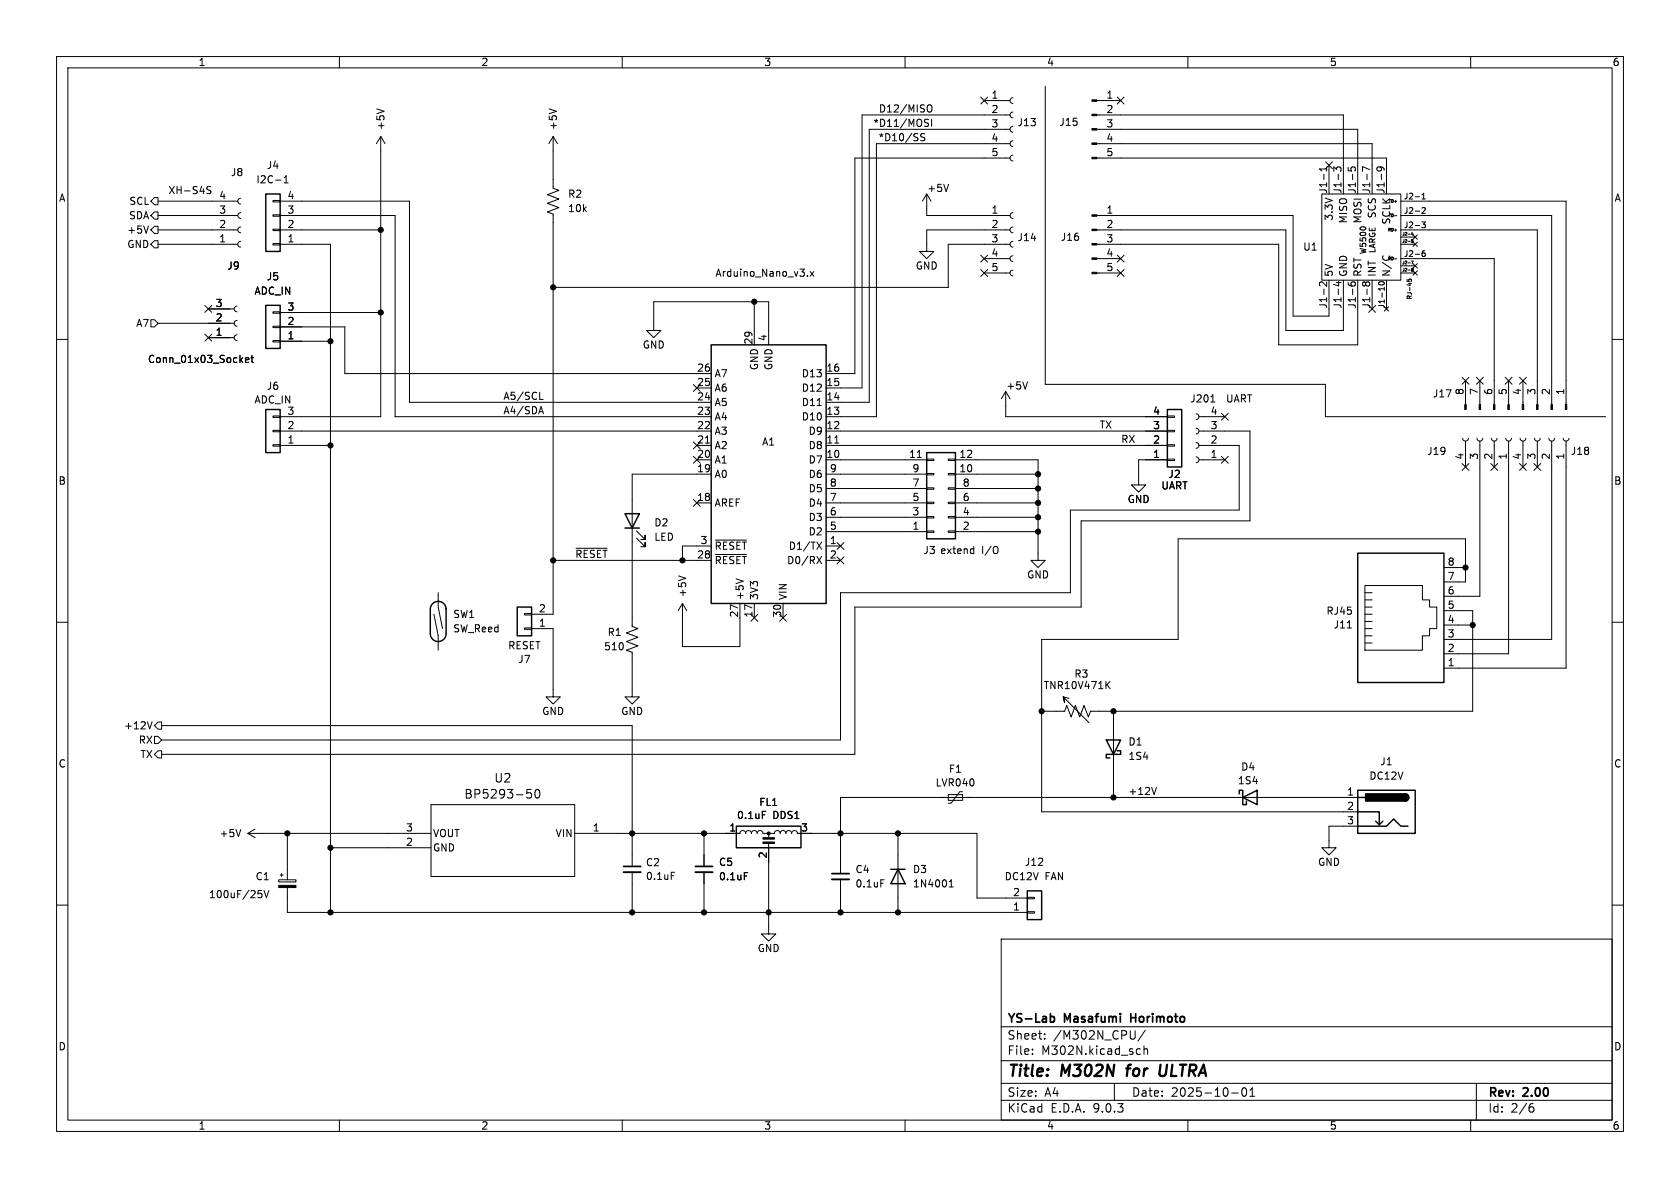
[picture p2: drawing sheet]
<svg xmlns="http://www.w3.org/2000/svg" width="297mm" height="210mm" viewBox="0 0 297 210" stroke-linecap="round" stroke-linejoin="round" font-family="sans-serif">
<g fill="none" stroke="#000" stroke-width=".18">
<path d="M10 10h277v190h-277zM12 12h273v186h-273zM60 10v2M66.6 19.3l1.3 .4M97.1 19.3l1.3 .4M110 10v2M160 10v2M164 18.7l.2-.2a.43 .43 0 0 1 .6 .5v.4a.43 .43 0 0 1-.3 .4 .43 .43 0 0 1-.5-.2M173.4 17.2l1.2 1.2M174 17.8h4.6M174.6 17.2l-1.2 1.2M179.1 17.3l-.4 .1-.1 .4 .1 .3 .4 .2"/>
<path d="M179.1 19.8l-.4 .2-.1 .3 .1 .4 .4 .1M184.8 15.2v52.7h49.5v5.8h49.5M193.9 17.8h4.2M197.5 17.2l1.2 1.2M198.7 17.2l-1.2 1.2M210 10v2M260 10v2M26.3 39.9l-.5 1.3M26.7 35.6l.6-.7h.6v1.3h-.6zM26.7 38.1l.6-.6h.6v1.2h-.6zM27.9 35.6h14.1M27.9 38.1h14.1"/>
<path d="M36.6 33.3l.7 .6-.3 .3h-.4M37.3 33h-.5l-.2 .2M42.5 37.6l-.3 .1-.2 .4 .2 .4 .3 .1M42.5 35.1l-.3 .1-.2 .4 .2 .3 .3 .2M48.3 38h1.2v.2h-1.2zM48.3 35.4h1.2v.3h-1.2zM49.5 38.1h20.3v35.6h55.9M49.5 35.6h22.9v35.5h53.3M50.2 32.3h.8M50.2 31.4l.4-.3v1.2M67.3 24.1v49.6h-17.8M67.3 24.1l-.8 1.3"/>
<path d="M67.3 24.1l.8 1.3M97.8 24.1v9.2l1 .4-2 .7 2 .8-2 .7 2 .8-2 .8 1 .3v70.8h-3.8M97.8 24.1l-.8 1.3M97.8 24.1l.8 1.3M163.5 23.7l-.5-.1-.2 .1v.4l.6 .2 .1 .3-.3 .3-.4-.1M163.7 21.7l.3 .1 .2 .3-.3 .2h-.3M163.7 21.1h.5M163.8 34.3l-.7 1.3M163.8 34.3l.8 1.3M163.8 34.3v3.8h14.8M164.7 21.1v1.2M167.7 32.6l-.4 1.3"/>
<path d="M178.6 25.4h-23.7v48.3h-8.9M178.6 20.3h-26.2v48.3h-6.4M178.6 22.9h-24.9v48.2h-7.7M178.6 27.9h-27.5v38.1h-5.1M179.1 22.4l-.4 .1-.1 .4 .1 .3 .4 .2M179.1 24.9l-.4 .1-.1 .4 .1 .4 .4 .1M179.1 27.4l-.4 .2-.1 .3 .1 .4 .4 .1M179.1 37.6l-.4 .1-.1 .4 .1 .4 .4 .1M193.9 25.4h48.7v8.9M193.9 38.1h34.7v17.8h6.3v-6.4M193.9 20.3h43.6v14M193.9 22.9h46.1v11.4"/>
<path d="M193.9 27.9h51.2v6.4M233.7 34.3h13.9v15.2h-13.9zM234.3 28.6l1.3 1.2M234.5 29.5v.7M234.5 29.9h-1.2l.3 .3M234.9 29.2v5.1M235.6 28.6l-1.3 1.2M235.8 30.3v-.8l.5 .4 .1-.3h.6l.1 .2-.1 .5M238.3 29.6v.6h.6l-.1-.1 .1-.5 .2-.1 .4 .1 .1 .2-.1 .4M242.2 30l-1.3-.5v.8M244 29.5l.2 .3v.2l-.2 .2-.5-.1-.1-.3 .1-.2a.84 .84 0 0 1 1.2 .3v.2M246.5 35.6h.4"/>
<path d="M246.5 38.1h.4M247.6 35.6h29.3v35.9M247.6 38.1h26.7v33.4M251.4 39.2h.6l-.4 .4 .3 .1v.5l-.1 .1-.4-.1M251.4 35.2h.6M251.4 34.4l.3-.2v1M251.4 36.8l.4-.1 .2 .3-.6 .7h.6M26.7 40.6l.6-.6h.6v1.3h-.6zM26.7 56.5h.6l.6 .7-.6 .6h-.6zM27.3 42.5h.6v1.3h-.6l-.6-.6zM27.9 57.2h13.5M27.9 40.6h14.1"/>
<path d="M27.9 43.2h14.1M36.2 59.1l1.2 1.2M36.2 54l1.2 1.2M36.8 59.7h4.6M36.8 54.6h4.6M37.4 59.1l-1.2 1.2M37.4 54l-1.2 1.2M41.9 59.2l-.3 .1-.2 .4 .2 .3 .3 .2M41.9 56.6l-.3 .2-.2 .4 .2 .3 .3 .2M41.9 54.1l-.3 .2-.2 .3 .2 .4 .3 .1M42.5 42.7l-.3 .1-.2 .4 .2 .3 .3 .2M42.5 40.1l-.3 .2-.2 .3 .2 .4 .3 .1"/>
<path d="M48.3 57.7h1.2v.2h-1.2zM48.3 55.1h1.2v.3h-1.2zM48.3 43.1h1.2v.2h-1.2zM48.3 40.5h1.2v.3h-1.2zM49.5 57.8h11.5v8.2h64.7M49.5 55.2h17.8M49.5 40.6h17.8M49.5 43.2h8.9v118.1M115.6 58.4h-1.3l1.3 1.3 1.2-1.3h-1.2v-5.1h20.3v7.7M133.3 53.3v7.7M142.7 48.7v.1M143.2 48l.7 .8"/>
<path d="M143.9 48l-.7 .8M173.4 45.1l1.2 1.2M173.4 47.7l1.2 1.2M174 45.7h4.6M174 48.3h4.6M174.6 45.1l-1.2 1.2M174.6 47.7l-1.2 1.2M178.6 40.6h-14.8v3.9h1.3l-1.3 1.2-1.2-1.2h1.2M178.6 43.2h-11v7.6h-69.8M179.1 40.1l-.4 .2-.1 .3 .1 .4 .4 .1M179.1 42.7l-.4 .1-.1 .4 .1 .3 .4 .2M179.1 45.2l-.4 .2-.1 .3 .1 .4 .4 .1"/>
<path d="M179.1 47.8l-.4 .1-.1 .4 .1 .3 .4 .2M193.9 40.6h33.4v17.8h10.2v-8.9M193.9 43.2h32.2v17.8h13.9v-11.5M193.9 45.7h4.2M193.9 48.3h4.2M197.5 45.1l1.2 1.2M197.5 47.7l1.2 1.2M198.7 45.1l-1.2 1.2M198.7 47.7l-1.2 1.2M234.5 49.8v.8l-.9-.8-.3 .3 .1 .5M236.2 50h.9M236.6 49.8v.8l-.9-.3"/>
<path d="M238.3 50l.1 .3a.86 .86 0 0 0 1.2 0l-.1-.4-.4-.1-.3 .3v.2l.3 .3M240.4 43.9l1.1 .3-.8 .2 .8 .1-1.1 .3M240.4 42.1v.5h.5v-.5h.5l.1 .1-.1 .4M240.4 43v.5l.5 .1v-.5l.5-.1 .1 .2-.1 .4M240.5 40.2a.5 .5 0 0 1 .6-.2 .5 .5 0 0 1 .3 .5 .5 .5 0 0 1-.6 .2 .5 .5 0 0 1-.3-.5zM240.5 41.2a.5 .5 0 0 1 .6-.2 .5 .5 0 0 1 .3 .5 .5 .5 0 0 1-.6 .2 .5 .5 0 0 1-.3-.5zM241.4 50.1v.2M241.4 50.1l-.2-.3-.3 .3v.3l.2 .2 .3-.3M241.4 50.1l.3-.3 .3 .1 .2 .2-.1 .3-.2 .2-.4-.1-.1-.2M242 54l1.2 1.2M242.1 40.3v.5h1v-.5M242.1 41.3a.46 .46 0 0 0 .5 .5 .46 .46 0 0 0 .4-.6h-.3v.2"/>
<path d="M242.6 40.4v.4M242.6 49.5v5.1M242.6 42.8v-.5h-.4l-.1 .5h1M242.8 43.2v.5M243.1 44v.5h-1M243.1 43.1l-1 .4 1 .3M243.1 42.2l-.5 .4M243.2 54l-1.2 1.2M243.8 49.9a.5 .5 0 0 1 .5-.2 .5 .5 0 0 1 .4 .5 .5 .5 0 0 1-.6 .2 .5 .5 0 0 1-.3-.5zM244.5 45.2l-.1 .3M244.7 54.2l.8 .8M245.1 49.5v5.1"/>
<path d="M245.5 54.2l-.8 .8M245.6 45.2l.1 .3M245.8 40.4h-.3v.5M246.2 40.4h-.2v.5M246.5 40.7h.4M246.5 45.8h.4M247.6 40.6h24.2v30.9M247.6 41.9h2.6M247.6 43.2h2.6M247.6 45.7h16.6v25.8M247.6 47h2.6M247.6 48.3h2.6"/>
<path d="M248.8 49.4v.3l.3 .1v-.4h.3v.4M249.5 46.2h.3l-.2 .5M249.5 42.8h.1M249.6 47.6l-.1-.1 .1-.1 .2 .1-.1 .1M249.6 47.6l-.1 .1 .1 .2 .2-.1-.1-.2M249.6 47.6h.1M249.6 41.1l-.1 .3h.3M249.8 41.2v.4M249.8 42.3h-.3v.3h.3v.2h-.3M249.8 41.5l.8 .8M249.8 42.8l.8 .8M249.8 46.6l.8 .8"/>
<path d="M249.8 47.9l.8 .7M250.6 47.9l-.8 .7M250.6 41.5l-.8 .8M250.6 42.8l-.8 .8M250.6 46.6l-.8 .8M251.9 44.3l-.3 .1-.2 .2v.5l.2 .2 .3-.1v-.4l-.3-.1-.2 .2M10 60h2M43.4 63.7l.6-.2-.1-.2-.3-.1-.2 .2 .1 .6h.4M44.4 63.2h.4M44.5 62.8v1.1l.3 .2M48.3 78.6h1.2v.3h-1.2zM48.3 76.1h1.2v.2h-1.2z"/>
<path d="M48.3 73.5h1.2v.3h-1.2zM48.3 60.2h1.2v.3h-1.2zM49.5 78.7h8.9M49.5 76.2h76.2M49.5 60.3h8.9M95.4 72.8h.6M95.4 70.6h.6M95.7 71.9l.4 1.2M122.6 68l1.2 1.2M122.6 78.1l1.2 1.2M123.2 78.7h2.5M123.2 68.6h2.5"/>
<path d="M123.8 68l-1.2 1.2M123.8 78.1l-1.2 1.2M124.7 78.3h.7M144.5 71.7h.7M146 78.7h60.4M146 76.2h60.4M147.6 78.3h.7M177.8 69.2v4.5h28.6M177.8 69.2l-.8 1.3M177.8 69.2l.8 1.3M181.7 67.5l-.5 1.3M206.4 78.6h1.2v.3h-1.2z"/>
<path d="M206.4 76.1h1.2v.2h-1.2zM206.4 73.5h1.2v.3h-1.2zM211.5 78.2l.3 .2 .2 .3-.2 .4-.3 .1M211.5 75.7l.3 .1 .2 .4-.2 .4-.3 .1M211.5 73.2l.3 .1 .2 .4-.2 .3-.3 .2M212 78.7h7.1v11.5h-29.9v14.6h-40.6v26h-120M212 76.2h9v15.9h-29.9v15.2h-40v26.1h-122.5M212 73.7h4.5M214.1 71.1h.7M215.9 73.1l1.2 1.2M217.1 73.1l-1.2 1.2M258.5 66.7l1.2 1.2"/>
<path d="M258.6 77.5l.1 .3 .4 .2 .3-.2 .2-.3M259.1 67.3v4.2M259.1 78v4.6M259.7 66.7l-1.2 1.2M261 66.7l1.2 1.2M261.1 77.5l.2 .3 .3 .2 .4-.2 .1-.3M261.6 67.3v4.2M261.6 78v27.4h-6.3M262.2 66.7l-1.2 1.2M263.7 77.5l.1 .3 .4 .2 .3-.2 .2-.3M264.2 78v4.6M266.1 66.7l1.2 1.2"/>
<path d="M266.2 77.5l.1 .3 .4 .2 .4-.2 .1-.3M266.7 67.3v4.2M266.7 78v37.6h-11.4M267.3 66.7l-1.2 1.2M268.6 66.7l1.2 1.2M268.7 77.5l.2 .3 .3 .2 .4-.2 .1-.3M269.2 67.3v4.2M269.2 78v4.6M269.8 66.7l-1.2 1.2M271.3 77.5l.1 .3 .4 .2 .3-.2 .2-.3M271.8 78v4.6M273.8 77.5l.2 .3 .3 .2 .4-.2 .1-.3"/>
<path d="M274.3 78v35h-19M276.4 77.5l.1 .3 .4 .2 .3-.2 .2-.3M276.9 78v40.1h-21.6M285 60h2M97.8 99.1h27.9M101.8 96.9h5.5M112.5 95.1l1.5 1.5v-.7v.7h-.7M112.5 93.9l1.5 1.5v-.8v.8h-.7M122.6 88.3l1.2 1.2M122.6 80.7l1.2 1.2M123.2 81.3h2.5M123.2 88.9h2.5"/>
<path d="M123.8 88.3l-1.2 1.2M123.8 80.7l-1.2 1.2M125.7 83.8h-13.9v26.9l1 .4-2.1 .8 2.1 .7-2.1 .8 2.1 .8-2.1 .7 1.1 .4v7.9h1.2l-1.2 1.3-1.3-1.3h1.3M125.7 96.5h-5.1v2.6M126.5 98h5.5M126.5 95.5h5.5M144.4 98.4l.9 1.2M144.4 95.8l.9 1.3M145.3 98.4l-.9 1.2M145.3 95.8l-.9 1.3M146 81.3h17.8M146 99.1h2.6"/>
<path d="M146 96.5h2.6M146 94h17.8M146 91.4h17.8M146 88.9h17.8M146 86.4h17.8M146 83.8h17.8M148 95.9l1.2 1.2M148 98.5l1.2 1.2M149.2 98.5l-1.2 1.2M149.2 95.9l-1.2 1.2M162.2 80.9h.7M163.8 93.9h1.3v.2h-1.3z"/>
<path d="M163.8 91.3h1.3v.3h-1.3zM163.8 88.8h1.3v.2h-1.3zM163.8 86.2h1.3v.3h-1.3zM163.8 83.7h1.3v.2h-1.3zM163.8 81.2h1.3v.2h-1.3zM167.6 93.9h1.3v.2h-1.3zM167.6 91.3h1.3v.3h-1.3zM167.6 88.8h1.3v.2h-1.3zM167.6 86.2h1.3v.3h-1.3zM167.6 83.7h1.3v.2h-1.3zM167.6 81.2h1.3v.2h-1.3zM168.9 81.3h14.6v17.8h1.3l-1.3 1.2-1.3-1.2h1.3"/>
<path d="M168.9 94h14.6M168.9 91.4h14.6M168.9 88.9h14.6M168.9 86.4h14.6M168.9 83.8h14.6M171.8 97l.3 .1M172.1 96.6v1.3M172.1 97.8l-.3 .1M176.4 96.8v.9M206.4 81.2h1.2v.2h-1.2zM206.4 81.3h-5.1v4.4h1.3l-1.3 1.3-1.3-1.3h1.3M211.5 80.8l.3 .1 .2 .4-.2 .3-.3 .2"/>
<path d="M212 81.3h4.5M215.9 80.7l1.2 1.2M217.1 80.7l-1.2 1.2M258.5 81.9l1.2 1.3M259.7 81.9l-1.2 1.3M263.6 81.9l1.2 1.3M264.8 81.9l-1.2 1.3M268.6 81.9l1.2 1.3M269.8 81.9l-1.2 1.3M271.2 81.9l1.2 1.3M272.4 81.9l-1.2 1.3M10 110h2"/>
<path d="M76.7 108.6l.8 3.8v2.5M77.5 104.8v2.5l.7 3.8M92.7 111h1.3v.3h-1.3zM92.7 108.5h1.3v.2h-1.3zM94 111.1h3.8v12.1h1.3l-1.3 1.3-1.3-1.3h1.3M120 101.8l1.2 .4M120.6 106.7v7.6h10.2v-7.6M120.6 106.7l-.7 1.3M120.6 106.7l.8 1.3M130.1 102.3l1.3 .4M132.7 108.6l1.3 1.2M133.3 106.7v2.5"/>
<path d="M134 108.6l-1.3 1.2M137.8 108.6l1.2 1.2M138.4 106.7v2.5M139 108.6l-1.2 1.2M238.2 111h.7M241.3 108.6h1.3M241.3 109.9h1.3M241.3 111.1h1.3M241.3 112.4h1.3M241.3 113.7h1.3M241.3 103.5h10.2v2.5h1.2v1.3h1.3v3.8h-1.3v1.3h-1.2v2.5h-10.2zM241.3 107.3h1.3"/>
<path d="M241.3 104.8h1.3M241.3 106h1.3M255.3 108h5v17.7h-67.5l-.4 1-.8-2-.7 2-.8-2-.7 2-.8-2-.4 1h-4.1M255.3 102.9h3.8v-7.6h-50.8v17.7h-24.2v30.5h55.9M255.3 100.3h3.8M255.3 110.5h5M285 110h2M26.9 127.6l-.4 1.2M27.3 130.2h.6l.7 .6-.7 .6h-.6zM27.3 133.4l.6-.7h.7v1.3h-.7zM27.9 127.6h.7v1.3h-.7l-.6-.6zM28.6 128.3h83.2v24.9"/>
<path d="M93.2 139.6h.7M94.7 139.7l.2-.1a.83 .83 0 0 1 .6 .6 .83 .83 0 0 1-.3 .8l-.1 .1a.82 .82 0 0 1-.4-1.4zM170.2 140h-.5l-1.6 2h-.5M189 123.4l-1-.2 .2 1-.2-1 4.5 4.6M195.7 121l.5 .7M196.2 120.5l-.7 .7M196.8 125.7v15.3M204.4 139.2l-.4 1.3M42.6 146.6l-.5 1.3M43.8 147.3l1.3 .8M43.8 147.3h32.4M45.1 146.6l-1.3 .7"/>
<path d="M45.6 157.4h.7M46.1 157.9l.2 .3v.3l-.2 .2M46.7 157.4l.4 1.3 .4-1.3M49.3 155.5h3v.4h-3zM49.5 154.7h.5M49.8 154.4v.5M50.8 147.3v8.2M50.8 156.9v4.4h130.8M58.4 149.9h17.8M76.2 142.2h25.4v12.7h-25.4zM93.2 140.2l.5-.1 .3 .3-.2 .6h-.6M101.6 147.3h29.2l.2-.3 .3-.2 .4 .2 .1 .3 .2-.3 .3-.2 .4 .2 .1 .3 .2-.3 .3-.2 .4 .2 .2 .3 .1-.3 .4-.2 .3 .2 .2 .3h2l.2-.3 .3-.2 .4 .2 .1 .3 .2-.3 .3-.2 .4 .2 .1 .3 .2-.3 .3-.2 .4 .2 .2 .3 .1-.3 .4-.2 .3 .2 .2 .3h31.7v11.5h8.9"/>
<path d="M111.8 154.2v7.1M118.7 154.2h.6M124.5 147.3v5.9M124.5 154.2v7.1M131.6 154.3h.6M134.8 143.4h.6M135.9 149.1v16h1.3l-1.3 1.3-1.3-1.3h1.3M135.9 147.3v.8M148.6 155.4v5.9M155.7 155.5h.6M158.7 147.3v14M167.6 140.5h2.6v1h-2.6z"/>
<path d="M167.8 156.8h.7M167.8 155.9l.4-.4v1.3M181.6 158.6h1.3v.3h-1.3zM240 146.1h-5.1v3.8h1.3l-1.3 1.2-1.2-1.2h1.2M240 141h-91.4v13.4M10 160h2M177 166h108v32h-108zM181.6 161.2h1.3v.2h-1.3zM285 160h2M60 198v2M110 198v2M160 198v2"/>
<path d="M177 194.5h108M177 191.5h108M177 187.5h108M177 181.5h108M182.5 186.3v.1M182.5 185.5v.1M184.7 183.6v.1M184.7 182.8v.1M197 191.5v3M200.7 182.2v1.2l-.3 .3M201.2 185.4l.4 .1M201.6 186.3l-.4 .1"/>
<path d="M202.2 185.5l.3-.1 .3 .1 .1 .9M202.2 184.9v1.5M202.5 182.1l-1.3 2M210 198v2M217.7 193.2h1.2M219.7 192.4l.2-.1a.81 .81 0 0 1 .6 .6 .81 .81 0 0 1-.3 .8l-.2 .1a.81 .81 0 0 1-.3-1.4zM221 193.8h.8M221 192.7l.4-.4v1.5M260 198v2M261 191.5v6.5M270.6 195.7h.4l.2 .3-.1 .5-.5 .1M271 195.1l-.4 .1"/>
</g>
<path d="M199.1 188.9h.7M199.4 188.5l-.2 1.7M205 190l.1 .1a.66 .66 0 0 0 .9-.1M205.2 188.2l-.2 1.6" fill="none" stroke="#000" stroke-width=".4"/>
<path d="M110.2 153.2h3.1M122.9 153.2h3.1M147.1 154.4h3M185.8 179.7h.3l.3 .3-.1 .5-.5 .2M199.9 179.2v1.5M199.9 179.9h.9" fill="none" stroke="#000" stroke-width=".3"/>
<g fill="none" stroke="#000" stroke-width=".25">
<path d="M47 34.3h2.5v10.2h-2.5zM47 54h2.5v7.6h-2.5zM47 72.4h2.5v7.6h-2.5zM125.7 61h20.3v45.7h-20.3zM206.4 72.4h2.5v10.2h-2.5zM110.5 90.8h2.5l-1.2 2.5zM110.5 93.3h2.5M163.8 80h5.1v15.3h-5.1zM240 97.8h15.3v22.9h-15.3zM78.9 107.6v4.4a1.4 1.4 0 0 1-1.4 1.4 1.4 1.4 0 0 1-1.4-1.4v-4.3a1.4 1.4 0 0 1 1.4-1.4 1.4 1.4 0 0 1 1.4 1.4M91.4 107.3h2.6v5.1h-2.6zM195.6 130.8h2.5l-1.3 2.6z"/>
<path d="M197.5 132.7h.6v.7h-2.5v.6h.6M240 139.7h10.2v7.6h-10.2zM130.2 146.1h11.4v3.8h-11.4zM157.5 153.7h2.5M158.7 153.7l1.3 2.5h-2.5zM181.6 157.5h2.5v5.1h-2.5zM219.1 140.3v-.6h.6v2.5h.6v-.6M219.7 141l2.5-1.3v2.5zM240 146.1h5.1l1.3-1.3 1.2 1.3h1.3M240 143.5h3.8v2.3l.7-.6M240 141h1.3M243.2 145.2l.6 .6"/>
<path d="M248.4 140.3a.64 .64 0 0 1 .6 .7 .64 .64 0 0 1-.6 .6"/>
</g>
<g fill="#000" stroke="#000" stroke-width=".18">
<path d="M193 17.7h.9v.2h-.9zM193 20.2h.9v.2h-.9zM193 22.7h.9v.3h-.9zM193 25.3h.9v.2h-.9zM193 27.8h.9v.3h-.9zM193 38h.9v.2h-.9zM193 40.5h.9v.3h-.9zM193 43.1h.9v.2h-.9zM193 45.6h.9v.2h-.9zM193 48.1h.9v.3h-.9zM259 71.5h.2v.9h-.2zM261.5 71.5h.2v.9h-.2z"/>
<path d="M264 71.5h.3v.9h-.3zM266.6 71.5h.2v.9h-.2zM269.1 71.5h.3v.9h-.3zM271.7 71.5h.2v.9h-.2zM274.2 71.5h.2v.9h-.2zM276.7 71.5h.3v.9h-.3zM49.3 156.5h3v.4h-3zM134.9 148.8h2v.3h-2zM134.9 148.1h2v.2h-2z"/>
<circle cx="67.3" cy="40.6" r=".46"/>
<circle cx="67.3" cy="55.2" r=".46"/>
<circle cx="97.8" cy="50.8" r=".46"/>
<circle cx="133.3" cy="53.3" r=".46"/>
<circle cx="58.4" cy="60.3" r=".46"/>
<circle cx="58.4" cy="78.7" r=".46"/>
<circle cx="97.8" cy="99.1" r=".46"/>
<circle cx="120.6" cy="99.1" r=".46"/>
<circle cx="183.5" cy="83.8" r=".46"/>
<circle cx="183.5" cy="91.4" r=".46"/>
<circle cx="183.5" cy="94" r=".46"/>
<circle cx="183.5" cy="88.9" r=".46"/>
<circle cx="183.5" cy="86.4" r=".46"/>
<circle cx="259.1" cy="100.3" r=".46"/>
<circle cx="260.3" cy="110.5" r=".46"/>
<circle cx="184.1" cy="125.7" r=".46"/>
<circle cx="196.8" cy="125.7" r=".46"/>
<circle cx="50.8" cy="147.3" r=".46"/>
<circle cx="58.4" cy="149.9" r=".46"/>
<circle cx="111.8" cy="147.3" r=".46"/>
<circle cx="124.5" cy="147.3" r=".46"/>
<circle cx="135.9" cy="147.3" r=".25"/>
<circle cx="148.6" cy="147.3" r=".46"/>
<circle cx="158.7" cy="147.3" r=".46"/>
<circle cx="196.8" cy="141" r=".46"/>
<circle cx="58.4" cy="161.3" r=".46"/>
<circle cx="111.8" cy="161.3" r=".46"/>
<circle cx="124.5" cy="161.3" r=".46"/>
<circle cx="135.9" cy="161.3" r=".46"/>
<circle cx="148.6" cy="161.3" r=".46"/>
<circle cx="158.7" cy="161.3" r=".46"/>
</g>
<path d="M110.2 154.2h3.1M122.9 154.2h3.1M147.1 155.4h3" fill="none" stroke="#000" stroke-width=".33"/>
<path d="M241.4 140.3h7v1.3h-7zM248.4 140.3a.64 .64 0 0 1 .6 .7 .64 .64 0 0 1-.6 .6z" fill="#000" stroke="#000" stroke-width=".25"/>
<g font-size="2.8">
<text x="178" y="190.9">Title:</text>
<text x="187.7" y="190.9">M302N</text>
<text x="200.1" y="190.9">for</text>
<text x="206.6" y="190.9">ULTRA</text>
</g>
<g font-size="2.1">
<text x="82" y="141.4">BP5293-50</text>
<text x="87.3" y="138.5">U2</text>
<text x="178" y="184">Sheet:</text>
<text x="178" y="181.2">YS-Lab</text>
<text x="186.2" y="184">/M302N_CPU/</text>
<text x="188.2" y="181.2">Masafumi</text>
<text x="200.6" y="181.2">Horimoto</text>
<text x="178" y="186.7">File:</text>
<text x="184.1" y="186.7">M302N.kicad_sch</text>
<text x="178" y="196.9">KiCad</text>
<text x="178" y="194.1">Size:</text>
<text x="184.7" y="194.1">A4</text>
<text x="185.7" y="196.9">E.D.A.</text>
<text x="193.3" y="196.9">9.0.3</text>
<text x="200" y="194.1">Date:</text>
<text x="207" y="194.1">2025-10-01</text>
<text x="263" y="194.3">Rev:</text>
<text x="263" y="196.9">Id:</text>
<text x="267.1" y="196.9">2/6</text>
<text x="269.4" y="194.3">2.00</text>
</g>
<g font-size="1.8">
<text x="35" y="11.9">1</text>
<text x="85" y="11.9">2</text>
<text x="135" y="11.9">3</text>
<text x="185" y="11.9">4</text>
<text x="235" y="11.9">5</text>
<text x="285" y="11.9">6</text>
<text x="175.2" y="17.5">1</text>
<text x="195.5" y="17.5">1</text>
<text x="68.2" y="23.1" transform="rotate(-90 68.2 23.1)">+5V</text>
<text x="98.7" y="23.1" transform="rotate(-90 98.7 23.1)">+5V</text>
<text x="154.3" y="22.5">*D11/MOSI</text>
<text x="155.3" y="20">D12/MISO</text>
<text x="175.2" y="20.1">2</text>
<text x="175.2" y="22.6">3</text>
<text x="179.8" y="22.5">J13</text>
<text x="187.2" y="22.5">J15</text>
<text x="195.5" y="20.1">2</text>
<text x="195.5" y="22.6">3</text>
<text x="155.2" y="25.1">*D10/SS</text>
<text x="175.2" y="25.1">4</text>
<text x="175.2" y="27.7">5</text>
<text x="195.5" y="25.1">4</text>
<text x="195.5" y="27.7">5</text>
<text x="10.3" y="35.9">A</text>
<text x="29.7" y="34.5">XH-S4S</text>
<text x="38.7" y="35.3">4</text>
<text x="40.7" y="31.3">J8</text>
<text x="45.2" y="32.6">I2C-1</text>
<text x="47.1" y="30.1">J4</text>
<text x="50.7" y="35.3">4</text>
<text x="100.3" y="35.2">R2</text>
<text x="163.8" y="34.1">+5V</text>
<text x="234.7" y="34.3" transform="rotate(-90 234.7 34.3)">J1-1</text>
<text x="237.2" y="34.3" transform="rotate(-90 237.2 34.3)">J1-3</text>
<text x="239.8" y="34.3" transform="rotate(-90 239.8 34.3)">J1-5</text>
<text x="242.3" y="34.3" transform="rotate(-90 242.3 34.3)">J1-7</text>
<text x="244.9" y="34.3" transform="rotate(-90 244.9 34.3)">J1-9</text>
<text x="285.3" y="35.9">A</text>
<text x="22.4" y="41.5">+5V</text>
<text x="22.7" y="39">SDA</text>
<text x="22.8" y="36.4">SCL</text>
<text x="38.7" y="40.4">2</text>
<text x="38.7" y="37.8">3</text>
<text x="50.7" y="40.4">2</text>
<text x="50.7" y="37.8">3</text>
<text x="100.3" y="37.7">10k</text>
<text x="175.2" y="37.8">1</text>
<text x="175.2" y="40.4">2</text>
<text x="195.5" y="37.8">1</text>
<text x="195.5" y="40.4">2</text>
<text x="235.8" y="39.1" transform="rotate(-90 235.8 39.1)">3.3V</text>
<text x="238.4" y="39.6" transform="rotate(-90 238.4 39.6)">MISO</text>
<text x="240.9" y="39.6" transform="rotate(-90 240.9 39.6)">MOSI</text>
<text x="243.4" y="38.7" transform="rotate(-90 243.4 38.7)">SCS</text>
<text x="246" y="39.8" transform="rotate(-90 246 39.8)">SCLK</text>
<text x="22.4" y="44">GND</text>
<text x="38.7" y="42.9">1</text>
<text x="40.1" y="47.9">J9</text>
<text x="50.7" y="42.9">1</text>
<text x="161.8" y="47.9">GND</text>
<text x="175.2" y="42.9">3</text>
<text x="175.2" y="45.5">4</text>
<text x="179.8" y="42.8">J14</text>
<text x="187.4" y="42.8">J16</text>
<text x="195.5" y="42.9">3</text>
<text x="195.5" y="45.5">4</text>
<text x="230.3" y="44.5">U1</text>
<text x="44.9" y="52.3">ADC_IN</text>
<text x="47.1" y="49.8">J5</text>
<text x="126.4" y="49.1">Arduino_Nano_v3.x</text>
<text x="175.2" y="48">5</text>
<text x="195.5" y="48">5</text>
<text x="235.8" y="49" transform="rotate(-90 235.8 49)">5V</text>
<text x="238.4" y="49" transform="rotate(-90 238.4 49)">GND</text>
<text x="240.9" y="49" transform="rotate(-90 240.9 49)">RST</text>
<text x="243.4" y="49" transform="rotate(-90 243.4 49)">INT</text>
<text x="246" y="49" transform="rotate(-90 246 49)">N/C</text>
<text x="24" y="58">A7</text>
<text x="38" y="59.4">1</text>
<text x="38" y="56.9">2</text>
<text x="38" y="54.4">3</text>
<text x="50.7" y="57.5">2</text>
<text x="50.7" y="55">3</text>
<text x="234.7" y="54.7" transform="rotate(-90 234.7 54.7)">J1-2</text>
<text x="237.2" y="54.7" transform="rotate(-90 237.2 54.7)">J1-4</text>
<text x="239.8" y="54.7" transform="rotate(-90 239.8 54.7)">J1-6</text>
<text x="242.3" y="54.7" transform="rotate(-90 242.3 54.7)">J1-8</text>
<text x="26.1" y="64.4">Conn_01x03_Socket</text>
<text x="50.7" y="60.1">1</text>
<text x="113.5" y="61.8">GND</text>
<text x="123.1" y="65.8">26</text>
<text x="133.1" y="61" transform="rotate(-90 133.1 61)">29</text>
<text x="134.2" y="65.5" transform="rotate(-90 134.2 65.5)">GND</text>
<text x="135.6" y="60.4" transform="rotate(-90 135.6 60.4)">4</text>
<text x="136.8" y="65.5" transform="rotate(-90 136.8 65.5)">GND</text>
<text x="146" y="65.8">16</text>
<text x="44.9" y="71.5">ADC_IN</text>
<text x="47.1" y="69.1">J6</text>
<text x="88.9" y="70.8">A5/SCL</text>
<text x="123.1" y="70.9">24</text>
<text x="123.1" y="68.3">25</text>
<text x="126.2" y="72">A5</text>
<text x="126.2" y="69.4">A6</text>
<text x="126.2" y="66.9">A7</text>
<text x="141.6" y="72">D11</text>
<text x="141.6" y="69.4">D12</text>
<text x="141.6" y="66.9">D13</text>
<text x="146" y="70.9">14</text>
<text x="146" y="68.3">15</text>
<text x="177.8" y="69.1">+5V</text>
<text x="210.3" y="71.3">J201</text>
<text x="216.6" y="71.3">UART</text>
<text x="253.2" y="70.5">J17</text>
<text x="258.8" y="69.9" transform="rotate(-90 258.8 69.9)">8</text>
<text x="261.4" y="69.9" transform="rotate(-90 261.4 69.9)">7</text>
<text x="263.9" y="69.9" transform="rotate(-90 263.9 69.9)">6</text>
<text x="266.4" y="69.9" transform="rotate(-90 266.4 69.9)">5</text>
<text x="269" y="69.9" transform="rotate(-90 269 69.9)">4</text>
<text x="271.5" y="69.9" transform="rotate(-90 271.5 69.9)">3</text>
<text x="274.1" y="69.9" transform="rotate(-90 274.1 69.9)">2</text>
<text x="276.6" y="69.9" transform="rotate(-90 276.6 69.9)">1</text>
<text x="50.7" y="75.9">2</text>
<text x="50.7" y="73.4">3</text>
<text x="88.9" y="73.3">A4/SDA</text>
<text x="123.1" y="75.9">22</text>
<text x="123.1" y="73.4">23</text>
<text x="126.2" y="77.1">A3</text>
<text x="126.2" y="74.5">A4</text>
<text x="141.6" y="74.5">D10</text>
<text x="142.9" y="77.1">D9</text>
<text x="146" y="75.9">12</text>
<text x="146" y="73.4">13</text>
<text x="194.3" y="75.9">TX</text>
<text x="203.8" y="75.9">3</text>
<text x="203.8" y="73.4">4</text>
<text x="213.9" y="75.9">3</text>
<text x="213.9" y="73.4">4</text>
<text x="50.7" y="78.5">1</text>
<text x="123.1" y="83.6">19</text>
<text x="123.1" y="81">20</text>
<text x="123.1" y="78.5">21</text>
<text x="126.2" y="82.1">A1</text>
<text x="126.2" y="79.6">A2</text>
<text x="134.6" y="79">A1</text>
<text x="142.9" y="82.1">D7</text>
<text x="142.9" y="79.6">D8</text>
<text x="146" y="81">10</text>
<text x="146" y="78.5">11</text>
<text x="146.6" y="83.6">9</text>
<text x="160.6" y="81">11</text>
<text x="161.2" y="83.6">9</text>
<text x="169.5" y="83.6">10</text>
<text x="169.5" y="81">12</text>
<text x="198.1" y="78.4">RX</text>
<text x="203.8" y="81">1</text>
<text x="203.8" y="78.5">2</text>
<text x="213.9" y="81">1</text>
<text x="213.9" y="78.5">2</text>
<text x="252.2" y="80.6">J19</text>
<text x="258.8" y="81.4" transform="rotate(-90 258.8 81.4)">4</text>
<text x="261.4" y="81.4" transform="rotate(-90 261.4 81.4)">3</text>
<text x="263.9" y="81.4" transform="rotate(-90 263.9 81.4)">2</text>
<text x="266.4" y="81.4" transform="rotate(-90 266.4 81.4)">1</text>
<text x="269" y="81.4" transform="rotate(-90 269 81.4)">4</text>
<text x="271.5" y="81.4" transform="rotate(-90 271.5 81.4)">3</text>
<text x="274.1" y="81.4" transform="rotate(-90 274.1 81.4)">2</text>
<text x="276.6" y="81.4" transform="rotate(-90 276.6 81.4)">1</text>
<text x="277.6" y="80.6">J18</text>
<text x="10.3" y="85.9">B</text>
<text x="123.1" y="88.6">18</text>
<text x="126.2" y="89.8">AREF</text>
<text x="126.2" y="84.7">A0</text>
<text x="142.9" y="89.8">D4</text>
<text x="142.9" y="87.2">D5</text>
<text x="142.9" y="84.7">D6</text>
<text x="146.6" y="88.6">7</text>
<text x="146.6" y="86.1">8</text>
<text x="161.2" y="88.6">5</text>
<text x="161.2" y="86.1">7</text>
<text x="170.1" y="88.6">6</text>
<text x="170.1" y="86.1">8</text>
<text x="199.3" y="89.1">GND</text>
<text x="205.2" y="86.7">UART</text>
<text x="206.5" y="84.7">J2</text>
<text x="285.3" y="85.9">B</text>
<text x="115.6" y="93.3">D2</text>
<text x="115.6" y="95.8">LED</text>
<text x="142.9" y="94.8">D2</text>
<text x="142.9" y="92.3">D3</text>
<text x="146.6" y="93.7">5</text>
<text x="146.6" y="91.2">6</text>
<text x="161.2" y="93.7">1</text>
<text x="161.2" y="91.2">3</text>
<text x="170.1" y="93.7">2</text>
<text x="170.1" y="91.2">4</text>
<text x="101.6" y="98.7">~{RESET}</text>
<text x="123.1" y="98.8">28</text>
<text x="123.8" y="96.3">3</text>
<text x="126.2" y="99.9">~{RESET}</text>
<text x="126.2" y="97.4">~{RESET}</text>
<text x="139" y="99.9">D0/RX</text>
<text x="139.4" y="97.4">D1/TX</text>
<text x="146.6" y="98.8">2</text>
<text x="146.6" y="96.3">1</text>
<text x="163.1" y="98.1">J3 extend</text>
<text x="173.5" y="98.1">I/O</text>
<text x="255.8" y="100.1">8</text>
<text x="121.5" y="105.7" transform="rotate(-90 121.5 105.7)">+5V</text>
<text x="131.7" y="106.2" transform="rotate(-90 131.7 106.2)">+5V</text>
<text x="134.2" y="106.2" transform="rotate(-90 134.2 106.2)">3V3</text>
<text x="139.3" y="106.2" transform="rotate(-90 139.3 106.2)">VIN</text>
<text x="181.5" y="102.5">GND</text>
<text x="255.8" y="102.6">7</text>
<text x="255.8" y="105.2">6</text>
<text x="255.8" y="107.7">5</text>
<text x="80" y="112">SW_Reed</text>
<text x="80" y="109.4">SW1</text>
<text x="95.2" y="110.9">1</text>
<text x="95.2" y="108.3">2</text>
<text x="107.3" y="112.6">R1</text>
<text x="130.6" y="109.3" transform="rotate(-90 130.6 109.3)">27</text>
<text x="133.1" y="109.3" transform="rotate(-90 133.1 109.3)">17</text>
<text x="138.2" y="109.3" transform="rotate(-90 138.2 109.3)">30</text>
<text x="234.4" y="108.9">RJ45</text>
<text x="235.7" y="111.3">J11</text>
<text x="255.8" y="110.2">4</text>
<text x="255.8" y="112.8">3</text>
<text x="89.7" y="115">RESET</text>
<text x="91.5" y="117.4">J7</text>
<text x="106.7" y="115.2">510</text>
<text x="189.8" y="120">R3</text>
<text x="255.8" y="115.3">2</text>
<text x="255.8" y="117.9">1</text>
<text x="184.4" y="122">TNR10V471K</text>
<text x="21.8" y="129.1">+12V</text>
<text x="24.4" y="131.7">RX</text>
<text x="95.8" y="126.6">GND</text>
<text x="109.7" y="126.6">GND</text>
<text x="199.4" y="132">D1</text>
<text x="10.3" y="135.9">C</text>
<text x="24.7" y="134.2">TX</text>
<text x="167.7" y="136.8">F1</text>
<text x="199.4" y="134.5">1S4</text>
<text x="219.3" y="136.4">D4</text>
<text x="243.9" y="135.5">J1</text>
<text x="285.3" y="135.9">C</text>
<text x="134.1" y="142.7">FL1</text>
<text x="165.3" y="139.2">LVR040</text>
<text x="199.4" y="140.6">+12V</text>
<text x="218.7" y="138.8">1S4</text>
<text x="238.1" y="140.7">1</text>
<text x="238.1" y="143.3">2</text>
<text x="242" y="138">DC12V</text>
<text x="38.7" y="148.2">+5V</text>
<text x="71.7" y="147.1">3</text>
<text x="71.7" y="149.6">2</text>
<text x="76.5" y="148.2">VOUT</text>
<text x="98.1" y="148.2">VIN</text>
<text x="104.7" y="147.1">1</text>
<text x="128.8" y="147.1">1</text>
<text x="130.2" y="145">0.1uF</text>
<text x="136.6" y="145">DDS1</text>
<text x="141.5" y="147.1">3</text>
<text x="238.1" y="145.8">3</text>
<text x="45.1" y="155.8">C1</text>
<text x="76.5" y="150.7">GND</text>
<text x="114.1" y="153.3">C2</text>
<text x="114.1" y="155.8">0.1uF</text>
<text x="127" y="153.3">C5</text>
<text x="127" y="155.8">0.1uF</text>
<text x="135.6" y="151.8" transform="rotate(-90 135.6 151.8)">2</text>
<text x="151.1" y="154.5">C4</text>
<text x="161.3" y="154.5">D3</text>
<text x="177.5" y="155.8">DC12V</text>
<text x="181.1" y="153.3">J12</text>
<text x="184.7" y="155.8">FAN</text>
<text x="232.9" y="153.3">GND</text>
<text x="36.8" y="159">100uF/25V</text>
<text x="151.1" y="157.1">0.1uF</text>
<text x="161.3" y="157.1">1N4001</text>
<text x="179" y="161">1</text>
<text x="179" y="158.5">2</text>
<text x="133.9" y="168.5">GND</text>
<text x="10.3" y="185.9">D</text>
<text x="285.3" y="185.9">D</text>
<text x="35" y="199.9">1</text>
<text x="85" y="199.9">2</text>
<text x="135" y="199.9">3</text>
<text x="185" y="199.9">4</text>
<text x="235" y="199.9">5</text>
<text x="285" y="199.9">6</text>
</g>
<g font-size="1.4">
<text x="248.1" y="35.3">J2-1</text>
<text x="248.1" y="37.8">J2-2</text>
<text x="248.1" y="40.4">J2-3</text>
<text x="248.1" y="45.5">J2-6</text>
<text x="244.9" y="54.7" transform="rotate(-90 244.9 54.7)">J1-10</text>
</g>
<text font-size="1.1" x="249.8" y="53.1" transform="rotate(-90 249.8 53.1)">RJ-45</text>
<g font-size=".7">
<text x="245.1" y="41.1">RD+</text>
<text x="245.3" y="36">TD+</text>
<text x="245.3" y="38.6">TD-</text>
<text x="247.8" y="41.7">J2-4</text>
<text x="245.1" y="46.2">RD-</text>
<text x="247.8" y="42.9">J2-5</text>
<text x="247.8" y="46.7">J2-7</text>
<text x="247.8" y="48">J2-8</text>
</g>
</svg>
